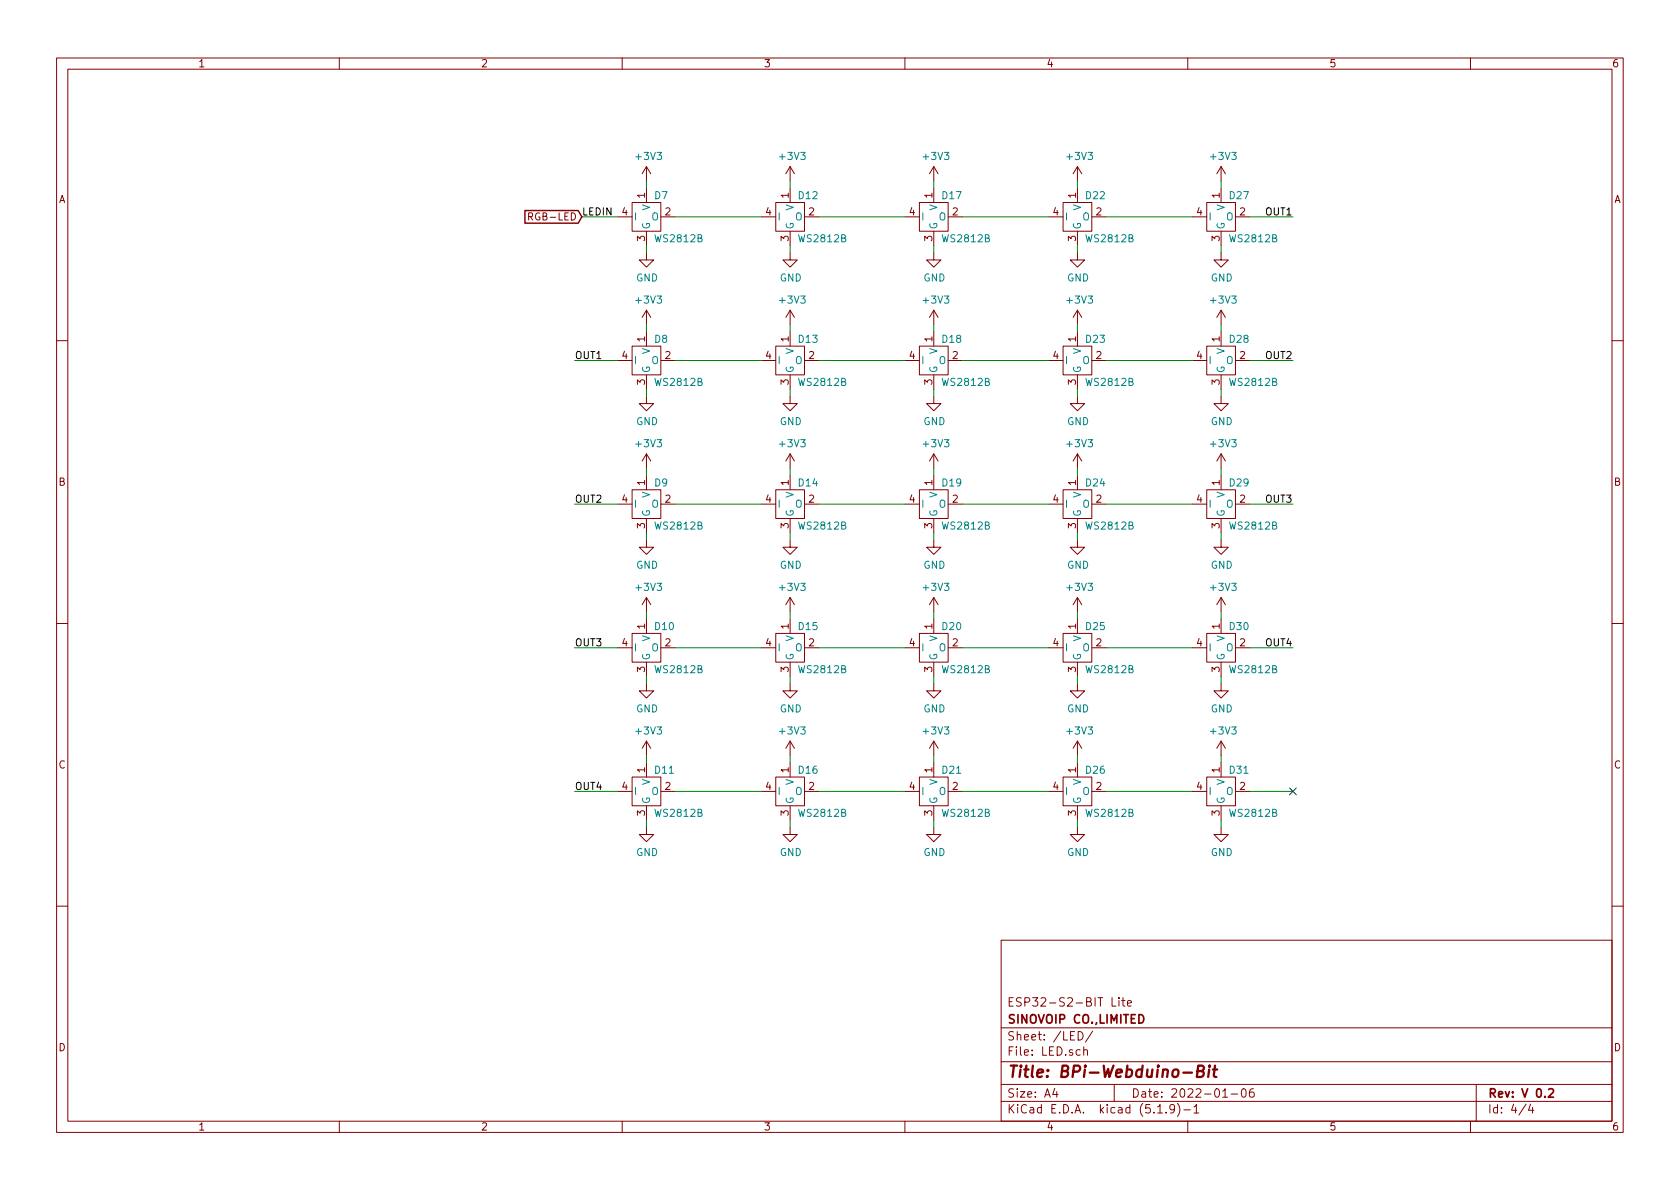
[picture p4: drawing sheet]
<svg xmlns="http://www.w3.org/2000/svg" width="297mm" height="210mm" viewBox="0 0 297 210" stroke-linecap="round" stroke-linejoin="round" font-family="sans-serif">
<g fill="none" stroke="#840000" stroke-width=".18">
<path d="M10 10.3h277v189.9h-277zM12 12.2h273v186.1h-273zM60 10.3v1.9M110 10.3v1.9M160 10.3v1.9M210 10.3v1.9M260 10.3v1.9M93.5 38.3l.6-.1v-.4l-.1-.2h-.5v1.3M109.2 38.3h2.6M111.8 35.8h5v5.1h-5zM114.3 29.5v2.5M114.3 33.3v2.5"/>
<path d="M114.3 29.5l-.8 1.2M114.3 29.5l.8 1.2M116.8 38.3h2.6M134.6 38.3h2.6M137.2 35.8h5v5.1h-5zM139.7 29.5v2.5M139.7 33.3v2.5M139.7 29.5l-.8 1.2M139.7 29.5l.8 1.2M142.2 38.3h2.6M160 38.3h2.6M162.6 35.8h5v5.1h-5z"/>
<path d="M165.1 29.5v2.5M165.1 33.3v2.5M165.1 29.5l-.8 1.2M165.1 29.5l.8 1.2M167.6 38.3h2.6M185.4 38.3h2.6M188 35.8h5v5.1h-5zM190.5 29.5v2.5M190.5 33.3v2.5M190.5 29.5l-.8 1.2M190.5 29.5l.8 1.2M193 38.3h2.6"/>
<path d="M210.8 38.3h2.6M213.4 35.8h5v5.1h-5zM215.9 29.5v2.5M215.9 33.3v2.5M215.9 29.5l-.8 1.2M215.9 29.5l.8 1.2M218.4 38.3h2.6M114.3 44.7v1.3h1.3l-1.3 1.2-1.3-1.2h1.3M114.3 40.9v2.5M114.3 54.9v2.5M114.3 58.7v2.5M114.3 54.9l-.8 1.2"/>
<path d="M114.3 54.9l.8 1.2M139.7 44.7v1.3h1.3l-1.3 1.2-1.3-1.2h1.3M139.7 40.9v2.5M139.7 54.9v2.5M139.7 58.7v2.5M139.7 54.9l-.8 1.2M139.7 54.9l.8 1.2M165.1 44.7v1.3h1.3l-1.3 1.2-1.3-1.2h1.3M165.1 40.9v2.5M165.1 54.9v2.5M165.1 58.7v2.5M165.1 54.9l-.8 1.2"/>
<path d="M165.1 54.9l.8 1.2M190.5 44.7v1.3h1.3l-1.3 1.2-1.3-1.2h1.3M190.5 40.9v2.5M190.5 54.9v2.5M190.5 58.7v2.5M190.5 54.9l-.8 1.2M190.5 54.9l.8 1.2M215.9 44.7v1.3h1.3l-1.3 1.2-1.3-1.2h1.3M215.9 40.9v2.5M215.9 54.9v2.5M215.9 58.7v2.5M215.9 54.9l-.8 1.2"/>
<path d="M215.9 54.9l.8 1.2M10 60.2h2M109.2 63.7h2.6M111.8 61.2h5v5.1h-5zM114.3 70.1v1.3h1.3l-1.3 1.2-1.3-1.2h1.3M114.3 66.3v2.5M116.8 63.7h2.6M134.6 63.7h2.6M137.2 61.2h5v5.1h-5zM139.7 70.1v1.3h1.3l-1.3 1.2-1.3-1.2h1.3M139.7 66.3v2.5M142.2 63.7h2.6"/>
<path d="M160 63.7h2.6M162.6 61.2h5v5.1h-5zM165.1 70.1v1.3h1.3l-1.3 1.2-1.3-1.2h1.3M165.1 66.3v2.5M167.6 63.7h2.6M185.4 63.7h2.6M188 61.2h5v5.1h-5zM190.5 70.1v1.3h1.3l-1.3 1.2-1.3-1.2h1.3M190.5 66.3v2.5M193 63.7h2.6M210.8 63.7h2.6M213.4 61.2h5v5.1h-5z"/>
<path d="M215.9 70.1v1.3h1.3l-1.3 1.2-1.3-1.2h1.3M215.9 66.3v2.5M218.4 63.7h2.6M285 60.2h2M109.2 89.1h2.6M111.8 86.6h5v5.1h-5zM114.3 95.5v1.3h1.3l-1.3 1.2-1.3-1.2h1.3M114.3 80.3v2.5M114.3 84.1v2.5M114.3 91.7v2.5M114.3 80.3l-.8 1.2M114.3 80.3l.8 1.2"/>
<path d="M116.8 89.1h2.6M134.6 89.1h2.6M137.2 86.6h5v5.1h-5zM139.7 95.5v1.3h1.3l-1.3 1.2-1.3-1.2h1.3M139.7 80.3v2.5M139.7 84.1v2.5M139.7 91.7v2.5M139.7 80.3l-.8 1.2M139.7 80.3l.8 1.2M142.2 89.1h2.6M160 89.1h2.6M162.6 86.6h5v5.1h-5z"/>
<path d="M165.1 95.5v1.3h1.3l-1.3 1.2-1.3-1.2h1.3M165.1 80.3v2.5M165.1 84.1v2.5M165.1 91.7v2.5M165.1 80.3l-.8 1.2M165.1 80.3l.8 1.2M167.6 89.1h2.6M185.4 89.1h2.6M188 86.6h5v5.1h-5zM190.5 95.5v1.3h1.3l-1.3 1.2-1.3-1.2h1.3M190.5 80.3v2.5M190.5 84.1v2.5"/>
<path d="M190.5 91.7v2.5M190.5 80.3l-.8 1.2M190.5 80.3l.8 1.2M193 89.1h2.6M210.8 89.1h2.6M213.4 86.6h5v5.1h-5zM215.9 95.5v1.3h1.3l-1.3 1.2-1.3-1.2h1.3M215.9 80.3v2.5M215.9 84.1v2.5M215.9 91.7v2.5M215.9 80.3l-.8 1.2M215.9 80.3l.8 1.2"/>
<path d="M218.4 89.1h2.6M10 110.3h2M109.2 114.5h2.6M111.8 112h5v5.1h-5zM114.3 105.7v2.5M114.3 109.5v2.5M114.3 117.1v2.5M114.3 105.7l-.8 1.2M114.3 105.7l.8 1.2M116.8 114.5h2.6M134.6 114.5h2.6M137.2 112h5v5.1h-5z"/>
<path d="M139.7 105.7v2.5M139.7 109.5v2.5M139.7 117.1v2.5M139.7 105.7l-.8 1.2M139.7 105.7l.8 1.2M142.2 114.5h2.6M160 114.5h2.6M162.6 112h5v5.1h-5zM165.1 105.7v2.5M165.1 109.5v2.5M165.1 117.1v2.5M165.1 105.7l-.8 1.2"/>
<path d="M165.1 105.7l.8 1.2M167.6 114.5h2.6M185.4 114.5h2.6M188 112h5v5.1h-5zM190.5 105.7v2.5M190.5 109.5v2.5M190.5 117.1v2.5M190.5 105.7l-.8 1.2M190.5 105.7l.8 1.2M193 114.5h2.6M210.8 114.5h2.6M213.4 112h5v5.1h-5z"/>
<path d="M215.9 105.7v2.5M215.9 109.5v2.5M215.9 117.1v2.5M215.9 105.7l-.8 1.2M215.9 105.7l.8 1.2M218.4 114.5h2.6M285 110.3h2M109.2 139.9h2.6M111.8 137.4h5v5.1h-5zM114.3 120.9v1.3h1.3l-1.3 1.2-1.3-1.2h1.3M114.3 131.1v2.5M114.3 134.9v2.5"/>
<path d="M114.3 131.1l-.8 1.2M114.3 131.1l.8 1.2M116.8 139.9h2.6M134.6 139.9h2.6M137.2 137.4h5v5.1h-5zM139.7 120.9v1.3h1.3l-1.3 1.2-1.3-1.2h1.3M139.7 131.1v2.5M139.7 134.9v2.5M139.7 131.1l-.8 1.2M139.7 131.1l.8 1.2M142.2 139.9h2.6M160 139.9h2.6"/>
<path d="M162.6 137.4h5v5.1h-5zM165.1 120.9v1.3h1.3l-1.3 1.2-1.3-1.2h1.3M165.1 131.1v2.5M165.1 134.9v2.5M165.1 131.1l-.8 1.2M165.1 131.1l.8 1.2M167.6 139.9h2.6M185.4 139.9h2.6M188 137.4h5v5.1h-5zM190.5 120.9v1.3h1.3l-1.3 1.2-1.3-1.2h1.3M190.5 131.1v2.5M190.5 134.9v2.5"/>
<path d="M190.5 131.1l-.8 1.2M190.5 131.1l.8 1.2M193 139.9h2.6M210.8 139.9h2.6M213.4 137.4h5v5.1h-5zM215.9 120.9v1.3h1.3l-1.3 1.2-1.3-1.2h1.3M215.9 131.1v2.5M215.9 134.9v2.5M215.9 131.1l-.8 1.2M215.9 131.1l.8 1.2M218.4 139.9h2.6M114.3 146.3v1.3h1.3l-1.3 1.2-1.3-1.2h1.3"/>
<path d="M114.3 142.5v2.5M139.7 146.3v1.3h1.3l-1.3 1.2-1.3-1.2h1.3M139.7 142.5v2.5M165.1 146.3v1.3h1.3l-1.3 1.2-1.3-1.2h1.3M165.1 142.5v2.5M190.5 146.3v1.3h1.3l-1.3 1.2-1.3-1.2h1.3M190.5 142.5v2.5M215.9 146.3v1.3h1.3l-1.3 1.2-1.3-1.2h1.3M215.9 142.5v2.5M10 160.2h2M177 166.3h108v32h-108zM196.6 176.4v1.5h.7"/>
<path d="M197.8 176.4v.2M197.8 176.9v1M198.3 176.9h.6M198.6 176.4v1.3l.3 .2M199.3 177.4l.8-.1-.1-.3-.5-.1-.2 .2 .1 .7h.6M285 160.2h2M60 198.3v1.9M110 198.3v1.9M160 198.3v1.9M177 194.8h108M177 191.8h108M177 187.8h108"/>
<path d="M177 181.8h108M186.5 192.5l-.4 1h1M186.8 193v1M190.6 182.4a.76 .76 0 0 1 .9 .8 .76 .76 0 0 1-.9 .7zM191.6 185.7h.1a.37 .37 0 0 1 .6 .1v.8M191.6 185.1v1.5M193.2 182.3l-1.3 2M197 191.8v3M204.7 196.8h.8M206.2 196.7v.1M207.7 196l-.1 .1a.48 .48 0 0 1-.6 .1l-.2-.2 .2-.6a.48 .48 0 0 1 .6 .1 1.27 1.27 0 0 1-.2 1.2l-.4 .1M208.2 195.1a1.71 1.71 0 0 1 0 2.3"/>
<path d="M209.3 196.3h1.2M210 198.3v1.9M211.1 195.8l.4-.5v1.5M211.1 196.8h.9M216.2 194h.8M217.7 193.5h1.1M219.6 192.7l.4-.2a.94 .94 0 0 1 0 1.5 .82 .82 0 0 1-.4-1.3zM221.6 192.5a.59 .59 0 0 0-.7 .7l.1 .7 .2 .1 .5-.1 .1-.5-.2-.2-.4-.1-.3 .3M260 198.3v1.9M261 191.8v6.5M269.8 195.2l-1.2 2M270.6 195.2l-.3 1.1h.9"/>
<path d="M271 195.8v1"/>
</g>
<path d="M201.4 179.4a.76 .76 0 0 1 .8 .8 .76 .76 0 0 1-.8 .7zM273.8 192.7l.2-.2h.4l.2 .2 .1 .3-1 1h1" fill="none" stroke="#840000" stroke-width=".3"/>
<path d="M209.2 189.7h1.5M211.7 189.4l.9-.1a.46 .46 0 0 0 .3-.5 .46 .46 0 0 0-.4-.4h-.6l-.3 2h.8a.53 .53 0 0 0 .4-.5 .53 .53 0 0 0-.4-.5M213.8 189.1l-.2 1.3M213.9 188.4l-.1 .2M214.5 189.1h.7M214.8 188.4l-.2 1.8 .1 .1 .4 .1" fill="none" stroke="#840000" stroke-width=".41"/>
<g fill="none" stroke="#008400" stroke-width=".18">
<path d="M102.9 38.3h6.3M114.3 32v1.3M119.4 38.3h15.2M139.7 32v1.3M144.8 38.3h15.2M165.1 32v1.3M170.2 38.3h15.2M190.5 32v1.3M195.6 38.3h15.2M215.9 32v1.3M221 38.3h7.6M114.3 43.4v1.3"/>
<path d="M114.3 57.4v1.3M139.7 43.4v1.3M139.7 57.4v1.3M165.1 43.4v1.3M165.1 57.4v1.3M190.5 43.4v1.3M190.5 57.4v1.3M215.9 43.4v1.3M215.9 57.4v1.3M101.6 63.7h7.6M114.3 68.8v1.3M119.4 63.7h15.2"/>
<path d="M139.7 68.8v1.3M144.8 63.7h15.2M165.1 68.8v1.3M170.2 63.7h15.2M190.5 68.8v1.3M195.6 63.7h15.2M215.9 68.8v1.3M221 63.7h7.6M101.6 89.1h7.6M114.3 82.8v1.3M114.3 94.2v1.3M119.4 89.1h15.2"/>
<path d="M139.7 82.8v1.3M139.7 94.2v1.3M144.8 89.1h15.2M165.1 82.8v1.3M165.1 94.2v1.3M170.2 89.1h15.2M190.5 82.8v1.3M190.5 94.2v1.3M195.6 89.1h15.2M215.9 82.8v1.3M215.9 94.2v1.3M221 89.1h7.6"/>
<path d="M101.6 114.5h7.6M114.3 108.2v1.3M114.3 119.6v1.3M119.4 114.5h15.2M139.7 108.2v1.3M139.7 119.6v1.3M144.8 114.5h15.2M165.1 108.2v1.3M165.1 119.6v1.3M170.2 114.5h15.2M190.5 108.2v1.3M190.5 119.6v1.3"/>
<path d="M195.6 114.5h15.2M215.9 108.2v1.3M215.9 119.6v1.3M221 114.5h7.6M101.6 139.9h7.6M114.3 133.6v1.3M119.4 139.9h15.2M139.7 133.6v1.3M144.8 139.9h15.2M165.1 133.6v1.3M170.2 139.9h15.2M190.5 133.6v1.3"/>
<path d="M195.6 139.9h15.2M215.9 133.6v1.3M221 139.9h7.6M114.3 145v1.3M139.7 145v1.3M165.1 145v1.3M190.5 145v1.3M215.9 145v1.3"/>
</g>
<path d="M92.8 37.2h9.4l.7 1.1-.7 1.2h-9.4z" fill="none" stroke="#840000" stroke-width=".25"/>
<path d="M228 139.3l1.2 1.3M229.2 139.3l-1.2 1.3" fill="none" stroke="#000084" stroke-width=".18"/>
<text font-size="2.8" fill="#840000" x="178" y="190.5">Title: BPi-Webduino-Bit</text>
<g font-size="2.1" fill="#840000">
<text x="178" y="178">ESP32-S2-BIT Lite</text>
<text x="178" y="184">Sheet: /LED/</text>
<text x="178" y="181">SINOVOIP CO.,LIMITED</text>
<text x="178" y="186.7">File: LED.sch</text>
<text x="178" y="196.9">KiCad E.D.A. kicad (5.1.9)-1</text>
<text x="178" y="194.1">Size: A4</text>
<text x="200" y="194.1">Date: 2022-01-06</text>
<text x="263" y="194.1">Rev: V 0.2</text>
<text x="263" y="196.9">Id: 4/4</text>
</g>
<g font-size="1.8" fill="#840000">
<text x="35" y="11.9">1</text>
<text x="85" y="11.9">2</text>
<text x="135" y="11.9">3</text>
<text x="185" y="11.9">4</text>
<text x="235" y="11.9">5</text>
<text x="285" y="11.9">6</text>
<text x="10.4" y="35.9">A</text>
<text x="114" y="35" transform="rotate(-90 114 35)">1</text>
<text x="139.4" y="35" transform="rotate(-90 139.4 35)">1</text>
<text x="164.8" y="35" transform="rotate(-90 164.8 35)">1</text>
<text x="190.2" y="35" transform="rotate(-90 190.2 35)">1</text>
<text x="215.6" y="35" transform="rotate(-90 215.6 35)">1</text>
<text x="285.4" y="35.9">A</text>
<text x="94" y="39">RGB-LED</text>
<text x="110" y="38.1">4</text>
<text x="117.6" y="38.1">2</text>
<text x="135.4" y="38.1">4</text>
<text x="143" y="38.1">2</text>
<text x="160.8" y="38.1">4</text>
<text x="168.4" y="38.1">2</text>
<text x="186.2" y="38.1">4</text>
<text x="193.8" y="38.1">2</text>
<text x="211.6" y="38.1">4</text>
<text x="219.2" y="38.1">2</text>
<text x="114" y="42.6" transform="rotate(-90 114 42.6)">3</text>
<text x="139.4" y="42.6" transform="rotate(-90 139.4 42.6)">3</text>
<text x="164.8" y="42.6" transform="rotate(-90 164.8 42.6)">3</text>
<text x="190.2" y="42.6" transform="rotate(-90 190.2 42.6)">3</text>
<text x="215.6" y="42.6" transform="rotate(-90 215.6 42.6)">3</text>
<text x="110" y="63.5">4</text>
<text x="114" y="60.4" transform="rotate(-90 114 60.4)">1</text>
<text x="117.6" y="63.5">2</text>
<text x="135.4" y="63.5">4</text>
<text x="139.4" y="60.4" transform="rotate(-90 139.4 60.4)">1</text>
<text x="143" y="63.5">2</text>
<text x="160.8" y="63.5">4</text>
<text x="164.8" y="60.4" transform="rotate(-90 164.8 60.4)">1</text>
<text x="168.4" y="63.5">2</text>
<text x="186.2" y="63.5">4</text>
<text x="190.2" y="60.4" transform="rotate(-90 190.2 60.4)">1</text>
<text x="193.8" y="63.5">2</text>
<text x="211.6" y="63.5">4</text>
<text x="215.6" y="60.4" transform="rotate(-90 215.6 60.4)">1</text>
<text x="219.2" y="63.5">2</text>
<text x="114" y="68" transform="rotate(-90 114 68)">3</text>
<text x="139.4" y="68" transform="rotate(-90 139.4 68)">3</text>
<text x="164.8" y="68" transform="rotate(-90 164.8 68)">3</text>
<text x="190.2" y="68" transform="rotate(-90 190.2 68)">3</text>
<text x="215.6" y="68" transform="rotate(-90 215.6 68)">3</text>
<text x="10.4" y="85.9">B</text>
<text x="110" y="88.9">4</text>
<text x="114" y="85.8" transform="rotate(-90 114 85.8)">1</text>
<text x="117.6" y="88.9">2</text>
<text x="135.4" y="88.9">4</text>
<text x="139.4" y="85.8" transform="rotate(-90 139.4 85.8)">1</text>
<text x="143" y="88.9">2</text>
<text x="160.8" y="88.9">4</text>
<text x="164.8" y="85.8" transform="rotate(-90 164.8 85.8)">1</text>
<text x="168.4" y="88.9">2</text>
<text x="186.2" y="88.9">4</text>
<text x="190.2" y="85.8" transform="rotate(-90 190.2 85.8)">1</text>
<text x="193.8" y="88.9">2</text>
<text x="211.6" y="88.9">4</text>
<text x="215.6" y="85.8" transform="rotate(-90 215.6 85.8)">1</text>
<text x="219.2" y="88.9">2</text>
<text x="285.4" y="85.9">B</text>
<text x="114" y="93.4" transform="rotate(-90 114 93.4)">3</text>
<text x="139.4" y="93.4" transform="rotate(-90 139.4 93.4)">3</text>
<text x="164.8" y="93.4" transform="rotate(-90 164.8 93.4)">3</text>
<text x="190.2" y="93.4" transform="rotate(-90 190.2 93.4)">3</text>
<text x="215.6" y="93.4" transform="rotate(-90 215.6 93.4)">3</text>
<text x="114" y="111.2" transform="rotate(-90 114 111.2)">1</text>
<text x="139.4" y="111.2" transform="rotate(-90 139.4 111.2)">1</text>
<text x="164.8" y="111.2" transform="rotate(-90 164.8 111.2)">1</text>
<text x="190.2" y="111.2" transform="rotate(-90 190.2 111.2)">1</text>
<text x="215.6" y="111.2" transform="rotate(-90 215.6 111.2)">1</text>
<text x="110" y="114.3">4</text>
<text x="114" y="118.8" transform="rotate(-90 114 118.8)">3</text>
<text x="117.6" y="114.3">2</text>
<text x="135.4" y="114.3">4</text>
<text x="139.4" y="118.8" transform="rotate(-90 139.4 118.8)">3</text>
<text x="143" y="114.3">2</text>
<text x="160.8" y="114.3">4</text>
<text x="164.8" y="118.8" transform="rotate(-90 164.8 118.8)">3</text>
<text x="168.4" y="114.3">2</text>
<text x="186.2" y="114.3">4</text>
<text x="190.2" y="118.8" transform="rotate(-90 190.2 118.8)">3</text>
<text x="193.8" y="114.3">2</text>
<text x="211.6" y="114.3">4</text>
<text x="215.6" y="118.8" transform="rotate(-90 215.6 118.8)">3</text>
<text x="219.2" y="114.3">2</text>
<text x="10.4" y="135.9">C</text>
<text x="114" y="136.6" transform="rotate(-90 114 136.6)">1</text>
<text x="139.4" y="136.6" transform="rotate(-90 139.4 136.6)">1</text>
<text x="164.8" y="136.6" transform="rotate(-90 164.8 136.6)">1</text>
<text x="190.2" y="136.6" transform="rotate(-90 190.2 136.6)">1</text>
<text x="215.6" y="136.6" transform="rotate(-90 215.6 136.6)">1</text>
<text x="285.4" y="135.9">C</text>
<text x="110" y="139.7">4</text>
<text x="117.6" y="139.7">2</text>
<text x="135.4" y="139.7">4</text>
<text x="143" y="139.7">2</text>
<text x="160.8" y="139.7">4</text>
<text x="168.4" y="139.7">2</text>
<text x="186.2" y="139.7">4</text>
<text x="193.8" y="139.7">2</text>
<text x="211.6" y="139.7">4</text>
<text x="219.2" y="139.7">2</text>
<text x="114" y="144.2" transform="rotate(-90 114 144.2)">3</text>
<text x="139.4" y="144.2" transform="rotate(-90 139.4 144.2)">3</text>
<text x="164.8" y="144.2" transform="rotate(-90 164.8 144.2)">3</text>
<text x="190.2" y="144.2" transform="rotate(-90 190.2 144.2)">3</text>
<text x="215.6" y="144.2" transform="rotate(-90 215.6 144.2)">3</text>
<text x="10.4" y="185.9">D</text>
<text x="285.4" y="185.9">D</text>
<text x="35" y="199.9">1</text>
<text x="85" y="199.9">2</text>
<text x="135" y="199.9">3</text>
<text x="185" y="199.9">4</text>
<text x="235" y="199.9">5</text>
<text x="285" y="199.9">6</text>
</g>
<g font-size="1.8" fill="#008484">
<text x="112.6" y="28.3">+3V3</text>
<text x="138" y="28.3">+3V3</text>
<text x="163.4" y="28.3">+3V3</text>
<text x="188.8" y="28.3">+3V3</text>
<text x="214.2" y="28.3">+3V3</text>
<text x="115.8" y="35.2">D7</text>
<text x="141.2" y="35.2">D12</text>
<text x="166.6" y="35.2">D17</text>
<text x="192" y="35.2">D22</text>
<text x="217.4" y="35.2">D27</text>
<text x="112" y="39">I</text>
<text x="114.9" y="40.6" transform="rotate(-90 114.9 40.6)">G</text>
<text x="114.9" y="37.2" transform="rotate(-90 114.9 37.2)">V</text>
<text x="115.2" y="39">O</text>
<text x="137.4" y="39">I</text>
<text x="140.3" y="40.6" transform="rotate(-90 140.3 40.6)">G</text>
<text x="140.3" y="37.2" transform="rotate(-90 140.3 37.2)">V</text>
<text x="140.6" y="39">O</text>
<text x="162.8" y="39">I</text>
<text x="165.7" y="40.6" transform="rotate(-90 165.7 40.6)">G</text>
<text x="165.7" y="37.2" transform="rotate(-90 165.7 37.2)">V</text>
<text x="166" y="39">O</text>
<text x="188.2" y="39">I</text>
<text x="191.1" y="40.6" transform="rotate(-90 191.1 40.6)">G</text>
<text x="191.1" y="37.2" transform="rotate(-90 191.1 37.2)">V</text>
<text x="191.4" y="39">O</text>
<text x="213.6" y="39">I</text>
<text x="216.5" y="40.6" transform="rotate(-90 216.5 40.6)">G</text>
<text x="216.5" y="37.2" transform="rotate(-90 216.5 37.2)">V</text>
<text x="216.8" y="39">O</text>
<text x="116" y="42.8">WS2812B</text>
<text x="141.4" y="42.8">WS2812B</text>
<text x="166.8" y="42.8">WS2812B</text>
<text x="192.2" y="42.8">WS2812B</text>
<text x="217.6" y="42.8">WS2812B</text>
<text x="112.5" y="49.8">GND</text>
<text x="112.6" y="53.7">+3V3</text>
<text x="137.9" y="49.8">GND</text>
<text x="138" y="53.7">+3V3</text>
<text x="163.3" y="49.8">GND</text>
<text x="163.4" y="53.7">+3V3</text>
<text x="188.7" y="49.8">GND</text>
<text x="188.8" y="53.7">+3V3</text>
<text x="214.1" y="49.8">GND</text>
<text x="214.2" y="53.7">+3V3</text>
<text x="112" y="64.4">I</text>
<text x="114.9" y="62.6" transform="rotate(-90 114.9 62.6)">V</text>
<text x="115.2" y="64.4">O</text>
<text x="115.8" y="60.6">D8</text>
<text x="137.4" y="64.4">I</text>
<text x="140.3" y="62.6" transform="rotate(-90 140.3 62.6)">V</text>
<text x="140.6" y="64.4">O</text>
<text x="141.2" y="60.6">D13</text>
<text x="162.8" y="64.4">I</text>
<text x="165.7" y="62.6" transform="rotate(-90 165.7 62.6)">V</text>
<text x="166" y="64.4">O</text>
<text x="166.6" y="60.6">D18</text>
<text x="188.2" y="64.4">I</text>
<text x="191.1" y="62.6" transform="rotate(-90 191.1 62.6)">V</text>
<text x="191.4" y="64.4">O</text>
<text x="192" y="60.6">D23</text>
<text x="213.6" y="64.4">I</text>
<text x="216.5" y="62.6" transform="rotate(-90 216.5 62.6)">V</text>
<text x="216.8" y="64.4">O</text>
<text x="217.4" y="60.6">D28</text>
<text x="114.9" y="66" transform="rotate(-90 114.9 66)">G</text>
<text x="116" y="68.2">WS2812B</text>
<text x="140.3" y="66" transform="rotate(-90 140.3 66)">G</text>
<text x="141.4" y="68.2">WS2812B</text>
<text x="165.7" y="66" transform="rotate(-90 165.7 66)">G</text>
<text x="166.8" y="68.2">WS2812B</text>
<text x="191.1" y="66" transform="rotate(-90 191.1 66)">G</text>
<text x="192.2" y="68.2">WS2812B</text>
<text x="216.5" y="66" transform="rotate(-90 216.5 66)">G</text>
<text x="217.6" y="68.2">WS2812B</text>
<text x="112.5" y="75.2">GND</text>
<text x="137.9" y="75.2">GND</text>
<text x="163.3" y="75.2">GND</text>
<text x="188.7" y="75.2">GND</text>
<text x="214.1" y="75.2">GND</text>
<text x="112.6" y="79.1">+3V3</text>
<text x="138" y="79.1">+3V3</text>
<text x="163.4" y="79.1">+3V3</text>
<text x="188.8" y="79.1">+3V3</text>
<text x="214.2" y="79.1">+3V3</text>
<text x="112" y="89.8">I</text>
<text x="114.9" y="88" transform="rotate(-90 114.9 88)">V</text>
<text x="115.2" y="89.8">O</text>
<text x="115.8" y="86">D9</text>
<text x="137.4" y="89.8">I</text>
<text x="140.3" y="88" transform="rotate(-90 140.3 88)">V</text>
<text x="140.6" y="89.8">O</text>
<text x="141.2" y="86">D14</text>
<text x="162.8" y="89.8">I</text>
<text x="165.7" y="88" transform="rotate(-90 165.7 88)">V</text>
<text x="166" y="89.8">O</text>
<text x="166.6" y="86">D19</text>
<text x="188.2" y="89.8">I</text>
<text x="191.1" y="88" transform="rotate(-90 191.1 88)">V</text>
<text x="191.4" y="89.8">O</text>
<text x="192" y="86">D24</text>
<text x="213.6" y="89.8">I</text>
<text x="216.5" y="88" transform="rotate(-90 216.5 88)">V</text>
<text x="216.8" y="89.8">O</text>
<text x="217.4" y="86">D29</text>
<text x="114.9" y="91.4" transform="rotate(-90 114.9 91.4)">G</text>
<text x="116" y="93.6">WS2812B</text>
<text x="140.3" y="91.4" transform="rotate(-90 140.3 91.4)">G</text>
<text x="141.4" y="93.6">WS2812B</text>
<text x="165.7" y="91.4" transform="rotate(-90 165.7 91.4)">G</text>
<text x="166.8" y="93.6">WS2812B</text>
<text x="191.1" y="91.4" transform="rotate(-90 191.1 91.4)">G</text>
<text x="192.2" y="93.6">WS2812B</text>
<text x="216.5" y="91.4" transform="rotate(-90 216.5 91.4)">G</text>
<text x="217.6" y="93.6">WS2812B</text>
<text x="112.5" y="100.6">GND</text>
<text x="137.9" y="100.6">GND</text>
<text x="163.3" y="100.6">GND</text>
<text x="188.7" y="100.6">GND</text>
<text x="214.1" y="100.6">GND</text>
<text x="112.6" y="104.5">+3V3</text>
<text x="138" y="104.5">+3V3</text>
<text x="163.4" y="104.5">+3V3</text>
<text x="188.8" y="104.5">+3V3</text>
<text x="214.2" y="104.5">+3V3</text>
<text x="114.9" y="113.4" transform="rotate(-90 114.9 113.4)">V</text>
<text x="115.8" y="111.4">D10</text>
<text x="140.3" y="113.4" transform="rotate(-90 140.3 113.4)">V</text>
<text x="141.2" y="111.4">D15</text>
<text x="165.7" y="113.4" transform="rotate(-90 165.7 113.4)">V</text>
<text x="166.6" y="111.4">D20</text>
<text x="191.1" y="113.4" transform="rotate(-90 191.1 113.4)">V</text>
<text x="192" y="111.4">D25</text>
<text x="216.5" y="113.4" transform="rotate(-90 216.5 113.4)">V</text>
<text x="217.4" y="111.4">D30</text>
<text x="112" y="115.2">I</text>
<text x="114.9" y="116.8" transform="rotate(-90 114.9 116.8)">G</text>
<text x="115.2" y="115.2">O</text>
<text x="116" y="119">WS2812B</text>
<text x="137.4" y="115.2">I</text>
<text x="140.3" y="116.8" transform="rotate(-90 140.3 116.8)">G</text>
<text x="140.6" y="115.2">O</text>
<text x="141.4" y="119">WS2812B</text>
<text x="162.8" y="115.2">I</text>
<text x="165.7" y="116.8" transform="rotate(-90 165.7 116.8)">G</text>
<text x="166" y="115.2">O</text>
<text x="166.8" y="119">WS2812B</text>
<text x="188.2" y="115.2">I</text>
<text x="191.1" y="116.8" transform="rotate(-90 191.1 116.8)">G</text>
<text x="191.4" y="115.2">O</text>
<text x="192.2" y="119">WS2812B</text>
<text x="213.6" y="115.2">I</text>
<text x="216.5" y="116.8" transform="rotate(-90 216.5 116.8)">G</text>
<text x="216.8" y="115.2">O</text>
<text x="217.6" y="119">WS2812B</text>
<text x="112.5" y="126">GND</text>
<text x="137.9" y="126">GND</text>
<text x="163.3" y="126">GND</text>
<text x="188.7" y="126">GND</text>
<text x="214.1" y="126">GND</text>
<text x="112.6" y="129.9">+3V3</text>
<text x="138" y="129.9">+3V3</text>
<text x="163.4" y="129.9">+3V3</text>
<text x="188.8" y="129.9">+3V3</text>
<text x="214.2" y="129.9">+3V3</text>
<text x="115.8" y="136.8">D11</text>
<text x="141.2" y="136.8">D16</text>
<text x="166.6" y="136.8">D21</text>
<text x="192" y="136.8">D26</text>
<text x="217.4" y="136.8">D31</text>
<text x="112" y="140.6">I</text>
<text x="114.9" y="142.2" transform="rotate(-90 114.9 142.2)">G</text>
<text x="114.9" y="138.8" transform="rotate(-90 114.9 138.8)">V</text>
<text x="115.2" y="140.6">O</text>
<text x="137.4" y="140.6">I</text>
<text x="140.3" y="142.2" transform="rotate(-90 140.3 142.2)">G</text>
<text x="140.3" y="138.8" transform="rotate(-90 140.3 138.8)">V</text>
<text x="140.6" y="140.6">O</text>
<text x="162.8" y="140.6">I</text>
<text x="165.7" y="142.2" transform="rotate(-90 165.7 142.2)">G</text>
<text x="165.7" y="138.8" transform="rotate(-90 165.7 138.8)">V</text>
<text x="166" y="140.6">O</text>
<text x="188.2" y="140.6">I</text>
<text x="191.1" y="142.2" transform="rotate(-90 191.1 142.2)">G</text>
<text x="191.1" y="138.8" transform="rotate(-90 191.1 138.8)">V</text>
<text x="191.4" y="140.6">O</text>
<text x="213.6" y="140.6">I</text>
<text x="216.5" y="142.2" transform="rotate(-90 216.5 142.2)">G</text>
<text x="216.5" y="138.8" transform="rotate(-90 216.5 138.8)">V</text>
<text x="216.8" y="140.6">O</text>
<text x="116" y="144.4">WS2812B</text>
<text x="141.4" y="144.4">WS2812B</text>
<text x="166.8" y="144.4">WS2812B</text>
<text x="192.2" y="144.4">WS2812B</text>
<text x="217.6" y="144.4">WS2812B</text>
<text x="112.5" y="151.4">GND</text>
<text x="137.9" y="151.4">GND</text>
<text x="163.3" y="151.4">GND</text>
<text x="188.7" y="151.4">GND</text>
<text x="214.1" y="151.4">GND</text>
</g>
<g font-size="1.8">
<text x="102.9" y="38.1">LEDIN</text>
<text x="223.9" y="38.1">OUT1</text>
<text x="101.6" y="63.5">OUT1</text>
<text x="223.9" y="63.5">OUT2</text>
<text x="101.6" y="88.9">OUT2</text>
<text x="223.9" y="88.9">OUT3</text>
<text x="101.6" y="114.3">OUT3</text>
<text x="223.9" y="114.3">OUT4</text>
<text x="101.6" y="139.7">OUT4</text>
</g>
</svg>
